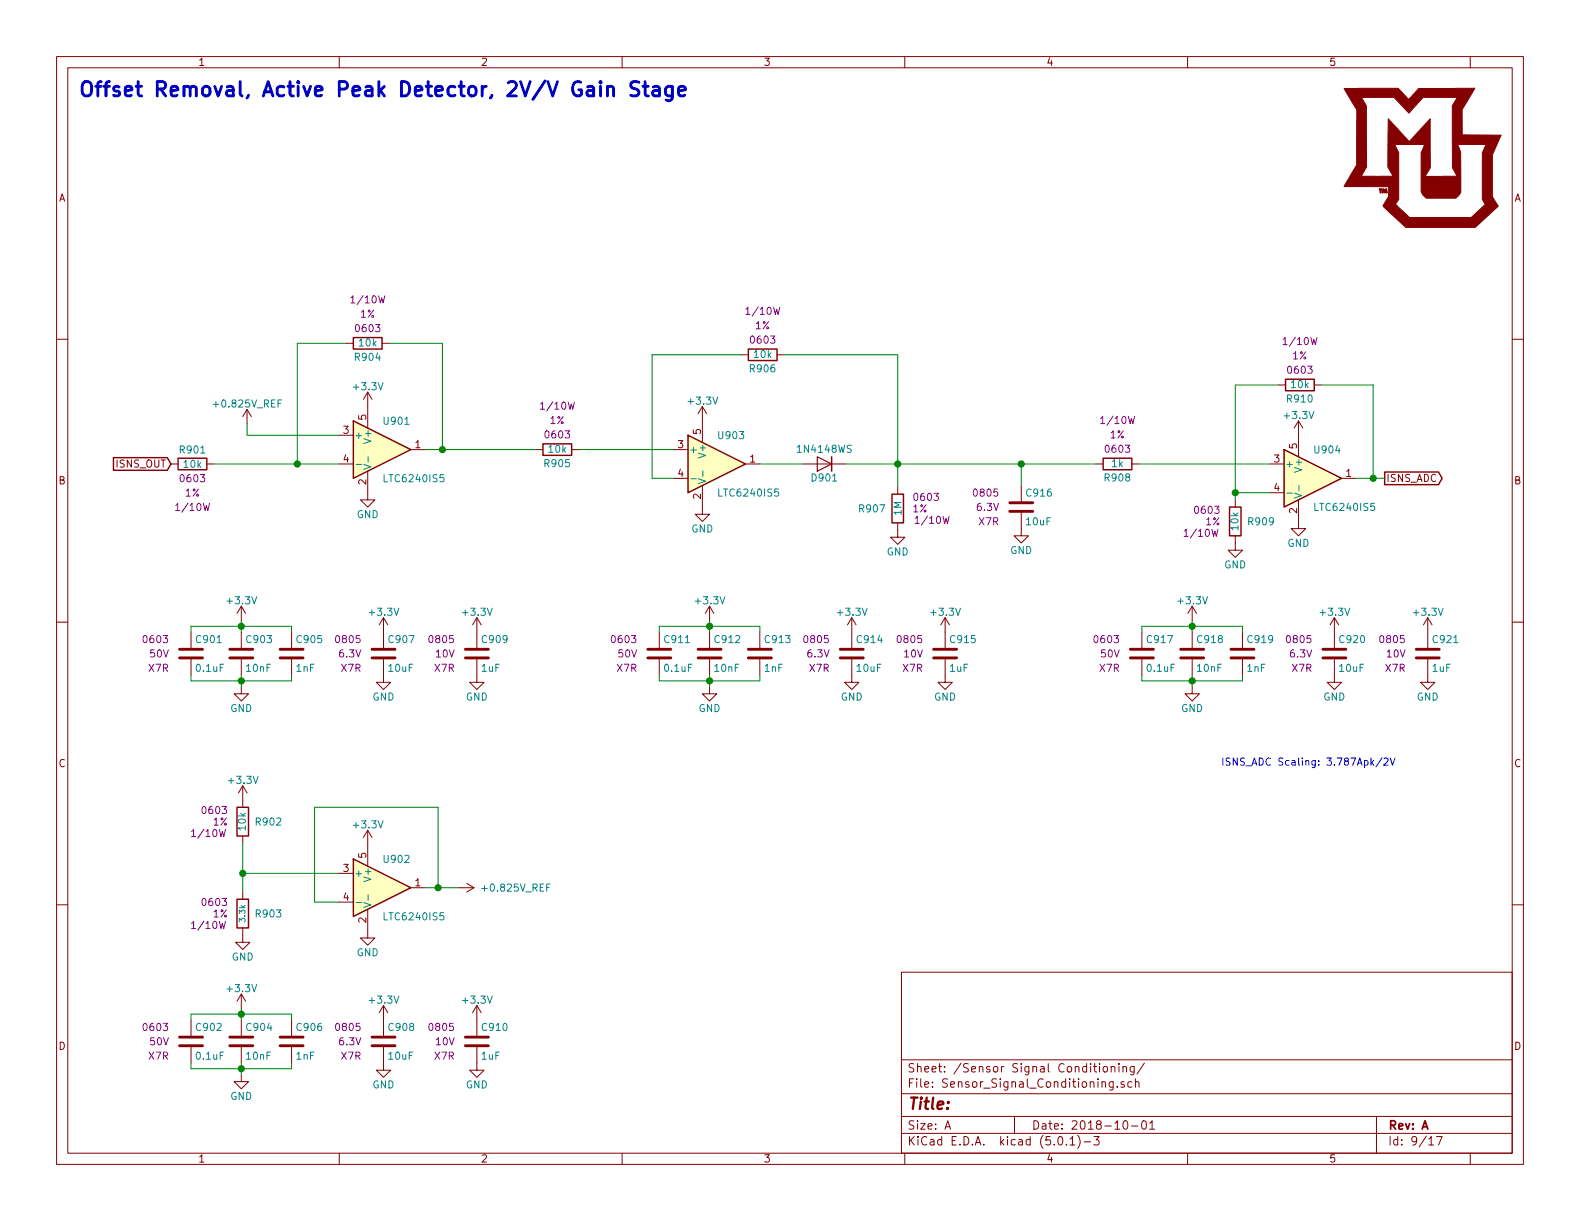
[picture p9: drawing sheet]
<svg xmlns="http://www.w3.org/2000/svg" width="279mm" height="216mm" viewBox="0 0 279 216" stroke-linecap="round" stroke-linejoin="round" font-family="sans-serif">
<g fill="none" stroke="#840000" stroke-width=".18">
<path d="M10 10h259.4v195.9h-259.4zM12 12h255.4v191.9h-255.4zM60 10v2M110 10v2M160 10v2M210 10v2M260 10v2M10 60h2M267.4 60h2M43.7 72.4l-.8 1.3M43.7 72.4v2.5M43.7 72.4l.7 1.3"/>
<path d="M59.9 77h2.6M61.2 60.7h1.3M65 69.3v6.4M65 69.3l-.7 1.3M65 69.3l.8 1.3M67.6 60.7h1.2M72.6 79.5h2.6M94.7 79.5h1.3M101.1 79.5h1.3M119.1 79.5h2.6M124.2 71.9v6.3M124.2 71.9l-.8 1.3"/>
<path d="M124.2 71.9l.8 1.3M131.1 62.7h1.2M137.4 62.7h1.3M226.1 68.1h1.2M229.6 74.4v6.4M229.6 74.4l-.7 1.3M229.6 74.4l.8 1.3M232.4 68.1h1.3M30.2 82h1.3M36.6 82h1.2M59.9 82h2.6M65 83.3v5.1h1.3l-1.3 1.3-1.2-1.3h1.2"/>
<path d="M119.1 84.6h2.6M124.2 85.9v5h1.3l-1.3 1.3-1.3-1.3h1.3M131.8 82h2.6M142 82h7.6M158.7 92.5v2.5h1.3l-1.3 1.3-1.2-1.3h1.2M158.7 86.1v1.3M180.6 90.7v4h1.3l-1.3 1.3-1.3-1.3h1.3M180.6 85.9v2.7M193.8 82h1.3M200.2 82h1.2M218.4 94.7v2.6h1.3l-1.3 1.3-1.2-1.3h1.2M218.4 88.4v1.3"/>
<path d="M224.5 82h2.6M224.5 87.1h2.6M229.6 88.4v5.1h1.3l-1.3 1.2-1.3-1.2h1.3M237.2 84.6h2.6M10 110h2M33.8 111.8v2.8M33.8 116.6v2.8M42.7 107.2v2.5M42.7 111.8v2.8M42.7 116.6v2.8M42.7 107.2l-.8 1.3M42.7 107.2l.7 1.3"/>
<path d="M51.6 111.8v2.8M51.6 116.6v2.8M67.8 116.6v4.1h1.3l-1.3 1.2-1.3-1.2h1.3M67.8 109.2v5.4M67.8 109.2l-.7 1.3M67.8 109.2l.8 1.3M84.3 116.6v4.1h1.3l-1.3 1.2-1.2-1.2h1.2M84.3 109.2v5.4M84.3 109.2l-.7 1.3M84.3 109.2l.8 1.3M116.6 111.8v2.8M116.6 116.6v2.8"/>
<path d="M125.5 107.2v2.5M125.5 111.8v2.8M125.5 116.6v2.8M125.5 107.2l-.8 1.3M125.5 107.2l.7 1.3M134.4 111.8v2.8M134.4 116.6v2.8M150.6 116.6v4.1h1.3l-1.3 1.2-1.2-1.2h1.2M150.6 109.2v5.4M150.6 109.2l-.7 1.3M150.6 109.2l.8 1.3M167.1 116.6v4.1h1.3l-1.3 1.2-1.2-1.2h1.2"/>
<path d="M167.1 109.2v5.4M167.1 109.2l-.7 1.3M167.1 109.2l.8 1.3M201.9 111.8v2.8M201.9 116.6v2.8M210.8 107.2v2.5M210.8 111.8v2.8M210.8 116.6v2.8M210.8 107.2l-.7 1.3M210.8 107.2l.8 1.3M219.7 111.8v2.8M219.7 116.6v2.8"/>
<path d="M236 116.6v4.1h1.2l-1.2 1.2-1.3-1.2h1.3M236 109.2v5.4M236 109.2l-.8 1.3M236 109.2l.7 1.3M252.5 116.6v4.1h1.2l-1.2 1.2-1.3-1.2h1.3M252.5 109.2v5.4M252.5 109.2l-.8 1.3M252.5 109.2l.7 1.3M267.4 110h2M42.7 121.4v1.3h1.2l-1.2 1.3-1.3-1.3h1.3M42.9 138.9v3.8M42.9 138.9l-.7 1.3"/>
<path d="M42.9 138.9l.8 1.3M125.5 121.4v1.3h1.2l-1.2 1.3-1.3-1.3h1.3M210.8 121.4v1.3h1.3l-1.3 1.3-1.3-1.3h1.3M10 160h2M42.9 147.8v1.3M42.9 157.7v1.3M59.9 154.4h2.6M59.9 159.5h2.6M65 146.8v6.4M65 146.8l-.7 1.3M65 146.8l.8 1.3M72.6 157h2.6"/>
<path d="M81.3 157h2.5M82.5 156.2l1.3 .8M83.8 157l-1.3 .7M267.4 160h2M42.7 175.8v2.5M42.7 175.8l-.8 1.2M42.7 175.8l.7 1.2M42.9 164.1v2.5h1.3l-1.3 1.3-1.2-1.3h1.2M65 160.8v5.1h1.3l-1.3 1.2-1.2-1.2h1.2M67.8 177.8v5.3M67.8 177.8l-.7 1.3M67.8 177.8l.8 1.3"/>
<path d="M84.3 177.8v5.3M84.3 177.8l-.7 1.3M84.3 177.8l.8 1.3M159.4 171.9h108v32h-108zM33.8 180.3v2.8M33.8 185.2v2.8M42.7 190v1.3h1.2l-1.2 1.2-1.3-1.2h1.3M42.7 180.3v2.8M42.7 185.2v2.8M51.6 180.3v2.8M51.6 185.2v2.8M67.8 185.2v4h1.3l-1.3 1.3-1.3-1.3h1.3"/>
<path d="M84.3 185.2v4h1.3l-1.3 1.3-1.2-1.3h1.2M159.4 197.4h108M159.4 193.4h108M159.4 187.4h108M167.1 199.7l.5-1.5 .5 1.5M167.2 199.2h.8M179.4 197.4v3M194.4 188.1v.1M194.4 188.6v1M195.1 188.7l.3-.1 .4 .1v.7l-.2 .2-.5-.2zM196.5 188.7l.1-.1a.37 .37 0 0 1 .6 .2v.8M196.5 188.6v1"/>
<path d="M196.8 191.3v1.3l-.2 .2-.4-.1M196.8 191.3h-.4l-.3 .2 .1 .6 .2 .2 .4-.1M197.6 192.1v.2M197.9 188.1v.1M197.9 188.6v1M198.6 188.7l.2-.1h.3l.1 1M198.6 188.6v1M198.8 191.3h-.4l-.2 .2 .1 .2 .5 .1v.4h-.6M198.8 198.2h.3a.94 .94 0 0 1 0 1.5 .8 .8 0 0 1-.6-.7 .8 .8 0 0 1 .3-.8zM200.1 199.1h1.1M200.2 191.3h-.5l-.3 .2 .1 .6 .2 .2 .5-.1M200.6 188.6l-.1 1.3-.2 .2-.4-.1"/>
<path d="M200.6 188.6h-.4l-.4 .2 .1 .6 .3 .2 .4-.1M200.8 191.4l.2-.1h.3l.1 1M200.8 190.8v1.5M202 198.3l.4-.1a.94 .94 0 0 1 0 1.5 .82 .82 0 0 1-.4-1.4zM202.4 188l-1.3 1.9M203.3 198.6l.4-.4v1.5M203.3 199.7h.9M243.4 197.4v6.5M60 203.9v2M110 203.9v2M159.4 200.4h108M160 203.9v2"/>
<path d="M187.2 201.1l.4-.1a.94 .94 0 0 1 0 1.5 .79 .79 0 0 1-.4-1.4zM188.6 202.3v.2M189.2 201.4l.5-.4v1.5M189.2 202.5h.9M190.6 200.8a1.71 1.71 0 0 1 0 2.2M191.7 201.9h1.2M193.4 201h1l-.5 .5 .4 .2v.6l-.2 .2-.7-.2M210 203.9v2M252.7 201.4l.4-.4v1.5M252.7 202.5h.8M254 201h1l-.6 1.5M260 203.9v2"/>
</g>
<g fill="#ffffc2" stroke="#ffffc2" stroke-width=".18">
<path d="M227.1 79.5l10.1 5.1-10.1 5.1z"/>
<path d="M121.7 77l10.1 5-10.1 5.1z"/>
<path d="M62.5 74.4l10.1 5.1-10.1 5.1z"/>
<path d="M62.5 151.9l10.1 5.1-10.1 5.1z"/>
</g>
<g fill="none" stroke="#840000" stroke-width=".25">
<path d="M62.5 59.7h5.1v2h-5.1zM62.5 74.4l10.1 5.1-10.1 5.1zM96 78.5h5.1v2h-5.1zM121.7 77l10.1 5-10.1 5.1zM132.3 61.7h5.1v2.1h-5.1zM227.1 79.5l10.1 5.1-10.1 5.1zM227.3 67.1h5.1v2h-5.1zM20.1 80.9h9.5l.6 1.1-.6 1.2h-9.5zM31.5 81h5.1v2.1h-5.1zM147.1 80.8v2.5M157.7 87.4h2.1v5.1h-2.1zM195.1 81h5.1v2.1h-5.1z"/>
<path d="M217.4 89.7h2.1v5h-2.1zM244.9 83.5h9.5l.6 1.1-.6 1.1h-9.5zM41.9 159h2v5.1h-2zM41.9 142.7h2v5.1h-2zM62.5 151.9l10.1 5.1-10.1 5.1z"/>
</g>
<path d="M63 82.1h1M64.3 82.1l1.3 .5-1.3 .4M65.1 80.7v1M122.1 84.7h1M123.5 84.7l1.3 .4-1.3 .4M124.3 83.3v1M227.6 87.2h.9M228.9 87.2l1.3 .4-1.3 .5M229.7 85.8v1M63 159.6h1M64.3 159.6l1.3 .4-1.3 .5M65.1 158.2v1" fill="none" stroke="#008484" stroke-width=".18"/>
<g fill="none" stroke="#840000" stroke-width=".51">
<path d="M178.6 90.4h4M178.6 88.9h4M31.7 116.3h4.1M31.7 114.8h4.1M40.6 116.3h4.1M40.6 114.8h4.1M49.5 116.3h4.1M49.5 114.8h4.1M65.8 116.3h4M65.8 114.8h4M82.3 116.3h4.1M82.3 114.8h4.1"/>
<path d="M114.6 116.3h4M114.6 114.8h4M123.4 116.3h4.1M123.4 114.8h4.1M132.3 116.3h4.1M132.3 114.8h4.1M148.6 116.3h4.1M148.6 114.8h4.1M165.1 116.3h4.1M165.1 114.8h4.1M199.9 116.3h4.1M199.9 114.8h4.1"/>
<path d="M208.8 116.3h4.1M208.8 114.8h4.1M217.7 116.3h4M217.7 114.8h4M233.9 116.3h4.1M233.9 114.8h4.1M250.4 116.3h4.1M250.4 114.8h4.1M31.7 184.9h4.1M31.7 183.4h4.1M40.6 184.9h4.1M40.6 183.4h4.1"/>
<path d="M49.5 184.9h4.1M49.5 183.4h4.1M65.8 184.9h4M65.8 183.4h4M82.3 184.9h4.1M82.3 183.4h4.1"/>
</g>
<g fill="none" stroke="#008400" stroke-width=".18">
<path d="M43.7 74.9v2.1h16.2M61.2 60.7h-8.6v21.3M68.8 60.7h9.4v18.8M75.2 79.5h19.5M102.4 79.5h16.7M131.1 62.7h-15.8v21.9h3.8M138.7 62.7h20v23.4M226.1 68.1h-7.7v20.3M233.7 68.1h9.1v16.5M37.8 82h22.1M134.4 82h7.6M149.6 82h44.2"/>
<path d="M180.6 82v3.9M201.4 82h23.1M218.4 87.1h6.1M239.8 84.6h5.1M33.8 111.8v-1.1h17.8v1.1M33.8 119.4v1h17.8v-1M42.7 109.7v2.1M42.7 119.4v2M116.6 111.8v-1.1h17.8v1.1M116.6 119.4v1h17.8v-1M125.5 109.7v2.1M125.5 119.4v2"/>
<path d="M201.9 111.8v-1.1h17.8v1.1M201.9 119.4v1h17.8v-1M210.8 109.7v2.1M210.8 119.4v2M42.9 149.1v8.6M42.9 154.4h17M75.2 157h6.1M77.5 157v-14.3h-21.9v16.8h4.3M42.7 178.3v2M33.8 180.3v-1h17.8v1M33.8 188v1h17.8v-1M42.7 188v2"/>
</g>
<g fill="#008400" stroke="#008400" stroke-width=".25">
<circle cx="180.6" cy="82" r=".51"/>
<circle cx="158.8" cy="82" r=".51"/>
<circle cx="242.8" cy="84.6" r=".51"/>
<circle cx="42.7" cy="110.7" r=".51"/>
<circle cx="42.7" cy="120.4" r=".51"/>
<circle cx="78.2" cy="79.5" r=".51"/>
<circle cx="52.6" cy="82" r=".51"/>
<circle cx="218.4" cy="87.1" r=".51"/>
<circle cx="125.5" cy="110.7" r=".51"/>
<circle cx="125.5" cy="120.4" r=".51"/>
<circle cx="210.8" cy="110.7" r=".51"/>
<circle cx="210.8" cy="120.4" r=".51"/>
<circle cx="42.7" cy="179.3" r=".51"/>
<circle cx="42.7" cy="189" r=".51"/>
<circle cx="42.9" cy="154.4" r=".51"/>
<circle cx="77.5" cy="157" r=".51"/>
</g>
<path d="M144.5 80.8l2.6 1.2-2.6 1.3z" fill="none" stroke="#840000" stroke-width=".2"/>
<path d="M107.4 15.5a.63 .63 0 0 1 1.1 .1v1.4M107.4 15.3v1.7M113 14.6a1.09 1.09 0 0 0-1.4 .1 .62 .62 0 0 0 .4 .9 .88 .88 0 0 1 1 .9l-.5 .5-1-.2M113.7 15.3h1M114.1 14.4v2.2l.1 .2 .5 .2M115.5 15.4l.2-.1 .8 .1 .1 .2v1.4M116.6 15.9l-.2 .1h-.7a.5 .5 0 0 0-.3 .5 .5 .5 0 0 0 .3 .5h.7l.2-.2M118.9 15.3v2a.68 .68 0 0 1-1.1 .4M118.9 15.4l-.7-.1-.5 .4v.8l.2 .3 .3 .2 .7-.2M120 16.1l1.2-.2-.1-.5-.8-.1-.3 .3v1l.1 .2 .2 .2 .8-.2" fill="none" stroke="#0000c2" stroke-width=".51"/>
<g fill="#840000" stroke="#840000" stroke-width=".18">
<path d="M243.9 33.4l.5 .1-.3 .6z"/>
<path d="M244.6 33.4l.2 .1 .1 .2 .1-.3h.2l.1 .7h-.2v-.3l-.2 .3-.2-.3-.1 .3h-.2z"/>
<path d="M237.7 15.6h9.6l1.8 2 1.8-2h9.9l-2.3 3.8 .1 4.5h6.9l-1.6 3.5v7.4l1 1.6-4 3.8h-12.3l-4-3.8 .9-1.6 .1-1.8h-7.9l1.1-1.9h7.5l-.9-1.6v-3.9h1.3l.6 1.4v8.3l-.5 .8 2.5 2.4h10.9l2.5-2.4-.6-.8v-8.3l.7-1.4h-5l.5 1.3v7.1l-.9 1.1h-5.2l-.7-.7-.2-.5v-6.9l.6-1.4h-6.5l.1-4.6 3.7 4 3.7-4v8.7l-.9 1.5 5.7-.1-.9-1.4v-11l.9-1.5h-6l-2.6 2.8-2.6-2.8h-5.7l.8 1.5 .1 10.8-1 1.6h-1.9l1.1-1.9v-9.8z"/>
</g>
<path d="M242.6 134.8l.3 .5M242.9 134.5l-.5 .5M244.4 134l-1.1 1.6M244.8 134.2l.4-.2 .3 .4-.1 .2-.7 .7h.8M245.8 134l.5 1.3 .4-1.3" fill="none" stroke="#0000c2" stroke-width=".18"/>
<text font-size="3.5" fill="#0000c2" x="13.7" y="17.1">Offset Removal, Active Peak Detector, 2V/V Gain Stage</text>
<text font-size="2.8" fill="#840000" x="160.4" y="196.2">Title:</text>
<g font-size="2.1" fill="#840000">
<text x="160.4" y="189.6">Sheet: /Sensor Signal Conditioning/</text>
<text x="160.4" y="192.3">File: Sensor_Signal_Conditioning.sch</text>
<text x="160.4" y="202.5">KiCad E.D.A. kicad (5.0.1)-3</text>
<text x="160.4" y="199.7">Size: A</text>
<text x="182.4" y="199.7">Date: 2018-10-01</text>
<text x="245.4" y="199.7">Rev: A</text>
<text x="245.4" y="202.5">Id: 9/17</text>
</g>
<g font-size="1.8" fill="#840000">
<text x="35" y="11.6">1</text>
<text x="85" y="11.6">2</text>
<text x="135" y="11.6">3</text>
<text x="185" y="11.6">4</text>
<text x="235" y="11.6">5</text>
<text x="10.4" y="35.6">A</text>
<text x="267.8" y="35.6">A</text>
<text x="60.7" y="76.7">3</text>
<text x="64.8" y="74.3" transform="rotate(-90 64.8 74.3)">5</text>
<text x="124" y="76.8" transform="rotate(-90 124 76.8)">5</text>
<text x="20.6" y="82.7">ISNS_OUT</text>
<text x="60.7" y="81.8">4</text>
<text x="73.4" y="79.2">1</text>
<text x="119.9" y="79.2">3</text>
<text x="132.6" y="81.8">1</text>
<text x="225.3" y="81.8">3</text>
<text x="229.4" y="79.3" transform="rotate(-90 229.4 79.3)">5</text>
<text x="10.4" y="85.6">B</text>
<text x="64.8" y="85.7" transform="rotate(-90 64.8 85.7)">2</text>
<text x="119.9" y="84.3">4</text>
<text x="124" y="88.2" transform="rotate(-90 124 88.2)">2</text>
<text x="225.3" y="86.9">4</text>
<text x="238" y="84.3">1</text>
<text x="245.1" y="85.2">ISNS_ADC</text>
<text x="267.8" y="85.6">B</text>
<text x="229.4" y="90.8" transform="rotate(-90 229.4 90.8)">2</text>
<text x="10.4" y="135.6">C</text>
<text x="267.8" y="135.6">C</text>
<text x="60.7" y="154.2">3</text>
<text x="64.8" y="151.7" transform="rotate(-90 64.8 151.7)">5</text>
<text x="60.7" y="159.3">4</text>
<text x="73.4" y="156.7">1</text>
<text x="64.8" y="163.2" transform="rotate(-90 64.8 163.2)">2</text>
<text x="10.4" y="185.6">D</text>
<text x="267.8" y="185.6">D</text>
<text x="35" y="205.5">1</text>
<text x="85" y="205.5">2</text>
<text x="135" y="205.5">3</text>
<text x="185" y="205.5">4</text>
<text x="235" y="205.5">5</text>
</g>
<g font-size="1.8" fill="#840084">
<text x="62.5" y="53.6">1/10W</text>
<text x="63.1" y="58.7">0603</text>
<text x="63.7" y="56.2">1%</text>
<text x="132.3" y="55.7">1/10W</text>
<text x="133.6" y="58.2">1%</text>
<text x="132.9" y="60.8">0603</text>
<text x="227.3" y="61">1/10W</text>
<text x="228.6" y="63.6">1%</text>
<text x="227.9" y="66.1">0603</text>
<text x="96" y="72.4">1/10W</text>
<text x="96.6" y="77.5">0603</text>
<text x="97.3" y="75">1%</text>
<text x="195.1" y="75">1/10W</text>
<text x="196.3" y="77.5">1%</text>
<text x="195.7" y="80.1">0603</text>
<text x="32.1" y="85.3">0603</text>
<text x="32.8" y="87.8">1%</text>
<text x="161.8" y="88.6">0603</text>
<text x="172.3" y="87.8">0805</text>
<text x="31.5" y="90.3">1/10W</text>
<text x="161.4" y="90.6">1%</text>
<text x="162.3" y="92.6">1/10W</text>
<text x="172.8" y="90.3">6.3V</text>
<text x="173.2" y="92.9">X7R</text>
<text x="209.8" y="94.9">1/10W</text>
<text x="211.5" y="90.9">0603</text>
<text x="213.2" y="92.9">1%</text>
<text x="25.5" y="113.7">0603</text>
<text x="59.6" y="113.7">0805</text>
<text x="76.1" y="113.7">0805</text>
<text x="108.3" y="113.7">0603</text>
<text x="142.4" y="113.7">0805</text>
<text x="158.9" y="113.7">0805</text>
<text x="193.7" y="113.7">0603</text>
<text x="227.7" y="113.7">0805</text>
<text x="244.2" y="113.7">0805</text>
<text x="26.3" y="118.8">X7R</text>
<text x="26.6" y="116.3">50V</text>
<text x="60.1" y="116.3">6.3V</text>
<text x="60.4" y="118.8">X7R</text>
<text x="76.9" y="118.8">X7R</text>
<text x="77.1" y="116.3">10V</text>
<text x="109.1" y="118.8">X7R</text>
<text x="109.4" y="116.3">50V</text>
<text x="142.9" y="116.3">6.3V</text>
<text x="143.2" y="118.8">X7R</text>
<text x="159.7" y="118.8">X7R</text>
<text x="159.9" y="116.3">10V</text>
<text x="194.5" y="118.8">X7R</text>
<text x="194.7" y="116.3">50V</text>
<text x="228.2" y="116.3">6.3V</text>
<text x="228.5" y="118.8">X7R</text>
<text x="245" y="118.8">X7R</text>
<text x="245.3" y="116.3">10V</text>
<text x="35.9" y="143.9">0603</text>
<text x="34.3" y="148">1/10W</text>
<text x="37.7" y="146">1%</text>
<text x="35.9" y="160.2">0603</text>
<text x="34.3" y="164.3">1/10W</text>
<text x="37.7" y="162.2">1%</text>
<text x="25.5" y="182.3">0603</text>
<text x="26.6" y="184.8">50V</text>
<text x="59.6" y="182.3">0805</text>
<text x="60.1" y="184.8">6.3V</text>
<text x="76.1" y="182.3">0805</text>
<text x="77.1" y="184.8">10V</text>
<text x="26.3" y="187.4">X7R</text>
<text x="60.4" y="187.4">X7R</text>
<text x="76.9" y="187.4">X7R</text>
</g>
<g font-size="1.8" fill="#008484">
<text x="62.9" y="63.8">R904</text>
<text x="63.6" y="61.3">10k</text>
<text x="132.7" y="65.8">R906</text>
<text x="133.4" y="63.3">10k</text>
<text x="62.7" y="69">+3.3V</text>
<text x="121.9" y="71.6">+3.3V</text>
<text x="227.7" y="71.2">R910</text>
<text x="228.4" y="68.6">10k</text>
<text x="38.1" y="72.1">+0.825V_REF</text>
<text x="62.6" y="77.6">+</text>
<text x="68" y="75.1">U901</text>
<text x="127.2" y="77.6">U903</text>
<text x="227.3" y="74.1">+3.3V</text>
<text x="31.9" y="80.2">R901</text>
<text x="32.6" y="82.7">10k</text>
<text x="65.7" y="78" transform="rotate(-90 65.7 78)">V+</text>
<text x="96.4" y="82.6">R905</text>
<text x="97.1" y="80.1">10k</text>
<text x="121.8" y="80.1">+</text>
<text x="124.8" y="80.6" transform="rotate(-90 124.8 80.6)">V+</text>
<text x="141.2" y="80.1">1N4148WS</text>
<text x="196.6" y="82.6">1k</text>
<text x="227.2" y="82.7">+</text>
<text x="230.3" y="83.1" transform="rotate(-90 230.3 83.1)">V+</text>
<text x="232.6" y="80.2">U904</text>
<text x="68.2" y="85.3">LTC6240IS5</text>
<text x="127.4" y="87.8">LTC6240IS5</text>
<text x="143.7" y="85.1">D901</text>
<text x="181.6" y="87.8">C916</text>
<text x="195.5" y="85.1">R908</text>
<text x="63.1" y="91.6">GND</text>
<text x="122.3" y="94.2">GND</text>
<text x="152.1" y="90.6">R907</text>
<text x="159.4" y="91.1" transform="rotate(-90 159.4 91.1)">1M</text>
<text x="181.6" y="92.9">10uF</text>
<text x="219" y="93.7" transform="rotate(-90 219 93.7)">10k</text>
<text x="220.9" y="92.9">R909</text>
<text x="232.8" y="90.3">LTC6240IS5</text>
<text x="156.8" y="98.2">GND</text>
<text x="178.6" y="98">GND</text>
<text x="216.5" y="100.5">GND</text>
<text x="227.7" y="96.7">GND</text>
<text x="40.3" y="106.9">+3.3V</text>
<text x="123.1" y="106.9">+3.3V</text>
<text x="208.5" y="106.9">+3.3V</text>
<text x="34.8" y="113.7">C901</text>
<text x="43.7" y="113.7">C903</text>
<text x="52.6" y="113.7">C905</text>
<text x="65.5" y="108.9">+3.3V</text>
<text x="68.9" y="113.7">C907</text>
<text x="82" y="108.9">+3.3V</text>
<text x="85.4" y="113.7">C909</text>
<text x="117.6" y="113.7">C911</text>
<text x="126.5" y="113.7">C912</text>
<text x="135.4" y="113.7">C913</text>
<text x="148.3" y="108.9">+3.3V</text>
<text x="151.7" y="113.7">C914</text>
<text x="164.8" y="108.9">+3.3V</text>
<text x="168.2" y="113.7">C915</text>
<text x="203" y="113.7">C917</text>
<text x="211.9" y="113.7">C918</text>
<text x="220.8" y="113.7">C919</text>
<text x="233.6" y="108.9">+3.3V</text>
<text x="237" y="113.7">C920</text>
<text x="250.1" y="108.9">+3.3V</text>
<text x="253.5" y="113.7">C921</text>
<text x="34.8" y="118.8">0.1uF</text>
<text x="43.6" y="118.8">10nF</text>
<text x="52.4" y="118.8">1nF</text>
<text x="68.8" y="118.8">10uF</text>
<text x="85.2" y="118.8">1uF</text>
<text x="117.6" y="118.8">0.1uF</text>
<text x="126.4" y="118.8">10nF</text>
<text x="135.2" y="118.8">1nF</text>
<text x="151.6" y="118.8">10uF</text>
<text x="168" y="118.8">1uF</text>
<text x="202.9" y="118.8">0.1uF</text>
<text x="211.8" y="118.8">10nF</text>
<text x="220.6" y="118.8">1nF</text>
<text x="236.9" y="118.8">10uF</text>
<text x="253.3" y="118.8">1uF</text>
<text x="40.7" y="125.9">GND</text>
<text x="65.9" y="123.9">GND</text>
<text x="82.4" y="123.9">GND</text>
<text x="123.5" y="125.9">GND</text>
<text x="148.7" y="123.9">GND</text>
<text x="165.2" y="123.9">GND</text>
<text x="208.9" y="125.9">GND</text>
<text x="234" y="123.9">GND</text>
<text x="250.5" y="123.9">GND</text>
<text x="40.6" y="138.6">+3.3V</text>
<text x="43.5" y="146.8" transform="rotate(-90 43.5 146.8)">10k</text>
<text x="45.4" y="146">R902</text>
<text x="62.7" y="146.5">+3.3V</text>
<text x="62.6" y="155.1">+</text>
<text x="65.7" y="155.5" transform="rotate(-90 65.7 155.5)">V+</text>
<text x="68" y="152.6">U902</text>
<text x="85.6" y="157.7">+0.825V_REF</text>
<text x="45.4" y="162.2">R903</text>
<text x="68.2" y="162.7">LTC6240IS5</text>
<text x="41" y="169.8">GND</text>
<text x="63.1" y="169.1">GND</text>
<text x="40.3" y="175.4">+3.3V</text>
<text x="65.5" y="177.5">+3.3V</text>
<text x="82" y="177.5">+3.3V</text>
<text x="34.8" y="182.3">C902</text>
<text x="43.7" y="182.3">C904</text>
<text x="52.6" y="182.3">C906</text>
<text x="68.9" y="182.3">C908</text>
<text x="85.4" y="182.3">C910</text>
<text x="34.8" y="187.4">0.1uF</text>
<text x="43.6" y="187.4">10nF</text>
<text x="52.4" y="187.4">1nF</text>
<text x="68.8" y="187.4">10uF</text>
<text x="85.2" y="187.4">1uF</text>
<text x="40.7" y="194.5">GND</text>
<text x="65.9" y="192.5">GND</text>
<text x="82.4" y="192.5">GND</text>
</g>
<text font-size="1.8" fill="#0000c2" x="215.9" y="135.4">ISNS_ADC Scaling: 3.787Apk/2V</text>
<text font-size="1.4" fill="#008484" x="43.4" y="162.9" transform="rotate(-90 43.4 162.9)">3.3k</text>
</svg>
